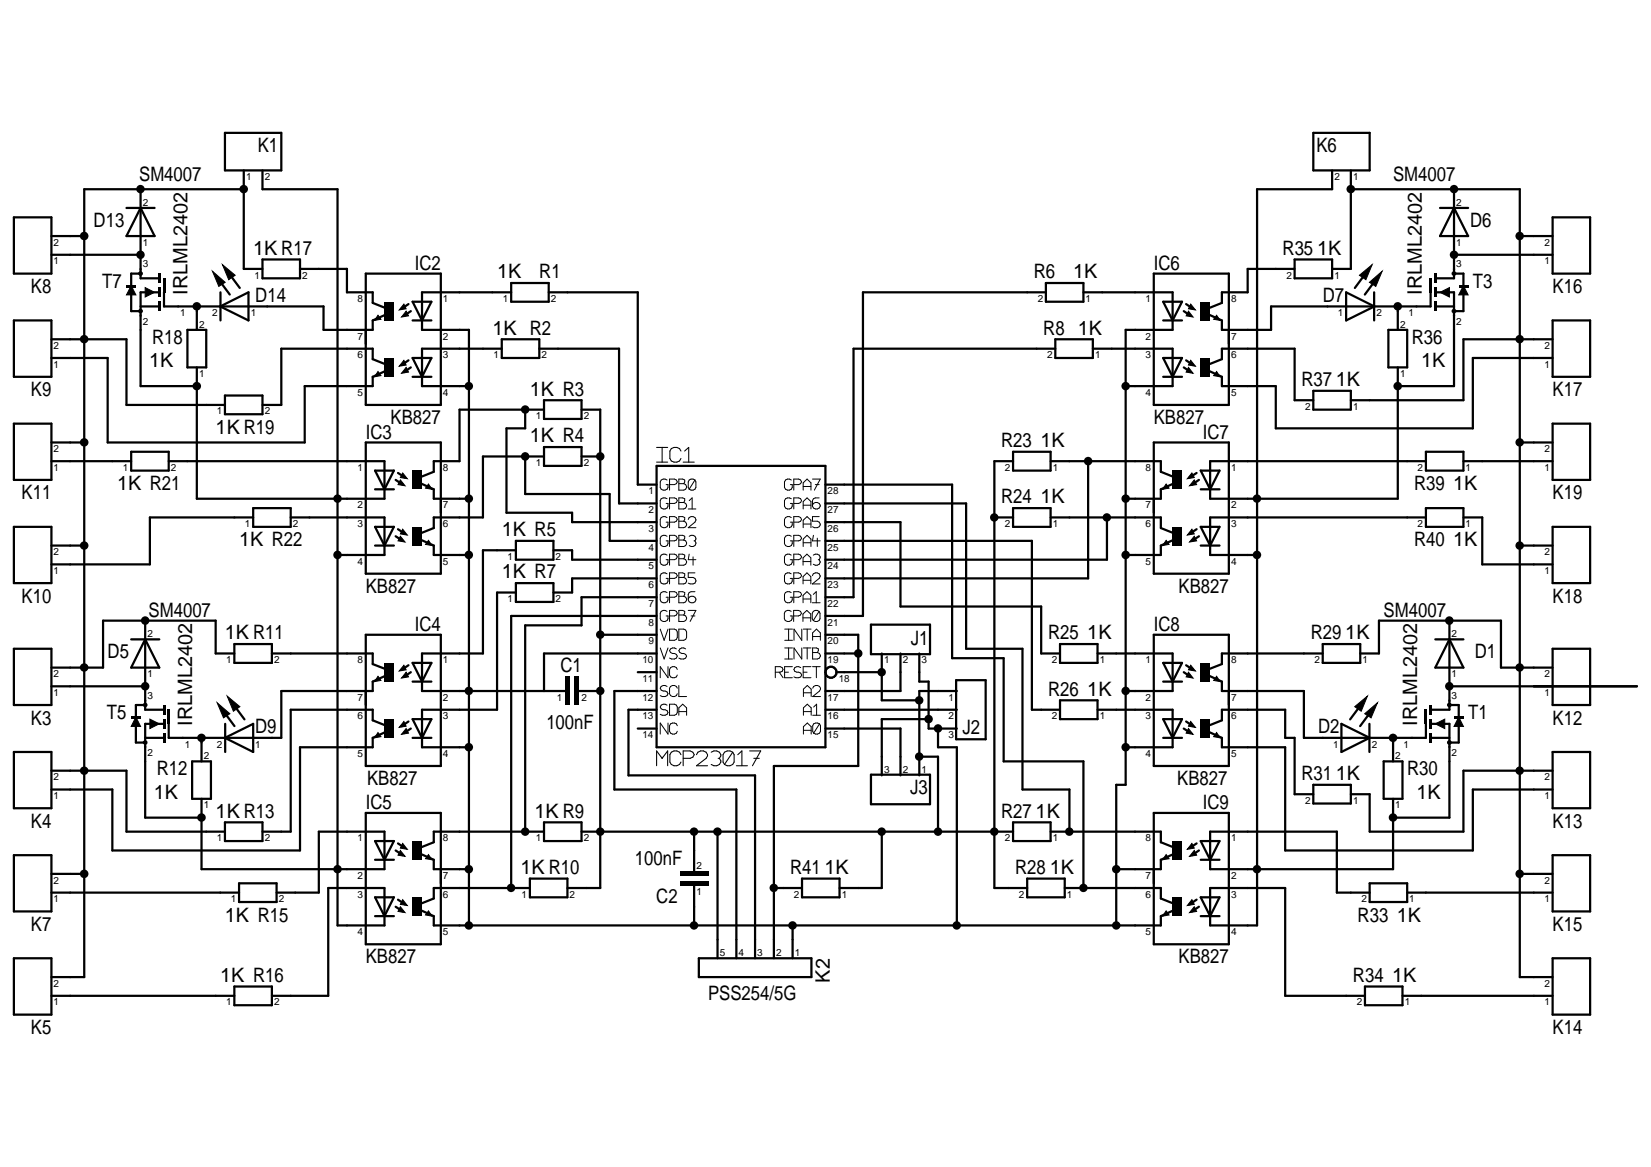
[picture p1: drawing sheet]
<svg xmlns="http://www.w3.org/2000/svg" width="297mm" height="210mm" viewBox="0 0 297 210" stroke-linecap="round" stroke-linejoin="round" font-family="sans-serif">
<g fill="#000">
<path d="M22.7 51.3h1.7v.4h-1.7zM28.5 54.3h.4v1.7h-.4zM28.5 51.7h.4v1.7h-.4zM28.5 49.2h.4v1.7h-.4zM69.2 54.3h1.7v3.3h-1.7zM216 54.3h1.7v3.3h-1.7zM258 54.3h.4v1.7h-.4zM258 51.7h.4v1.7h-.4zM258 49.2h.4v1.7h-.4zM262.5 51.3h1.7v.4h-1.7zM69.2 64.4h1.7v3.4h-1.7zM216 64.4h1.7v3.4h-1.7z"/>
<path d="M74.2 94.8h1.7v3.3h-1.7zM74.2 84.6h1.7v3.4h-1.7zM211 94.8h1.7v3.3h-1.7zM211 84.6h1.7v3.4h-1.7zM69.2 119.2h1.7v3.4h-1.7zM216 119.2h1.7v3.4h-1.7zM23.6 128.9h1.7v.4h-1.7zM29.3 131.9h.4v1.7h-.4zM29.3 129.3h.4v1.7h-.4zM29.3 126.8h.4v1.7h-.4zM69.2 129.3h1.7v3.4h-1.7zM101.7 121.8h.8v5h-.8z"/>
<path d="M103.4 121.8h.8v5h-.8zM216 129.3h1.7v3.4h-1.7zM257.2 131.9h.4v1.7h-.4zM257.2 129.3h.4v1.7h-.4zM257.2 126.8h.4v1.7h-.4zM261.6 128.9h1.7v.4h-1.7zM74.2 151.3h1.7v3.3h-1.7zM122.3 156.8h5.1v.8h-5.1zM122.3 158.5h5.1v.8h-5.1zM211 151.3h1.7v3.3h-1.7zM74.2 161.4h1.7v3.4h-1.7zM211 161.4h1.7v3.4h-1.7z"/>
<circle cx="25.3" cy="34" r=".76"/>
<circle cx="43.8" cy="34" r=".77"/>
<circle cx="243" cy="34" r=".77"/>
<circle cx="261.6" cy="34" r=".76"/>
<circle cx="15.1" cy="42.4" r=".77"/>
<circle cx="25.3" cy="45.8" r=".76"/>
<circle cx="25.3" cy="56" r=".43"/>
<circle cx="25.3" cy="49.2" r=".43"/>
<circle cx="35.4" cy="55.1" r=".77"/>
<circle cx="251.5" cy="55.1" r=".77"/>
<circle cx="261.6" cy="56" r=".43"/>
<circle cx="261.6" cy="49.2" r=".43"/>
<circle cx="261.6" cy="45.8" r=".76"/>
<circle cx="273.4" cy="42.5" r=".77"/>
<circle cx="15.1" cy="61" r=".77"/>
<circle cx="15.1" cy="79.6" r=".77"/>
<circle cx="35.4" cy="69.4" r=".77"/>
<circle cx="84.3" cy="69.4" r=".76"/>
<circle cx="94.5" cy="73.7" r=".76"/>
<circle cx="202.5" cy="69.4" r=".76"/>
<circle cx="251.5" cy="69.4" r=".77"/>
<circle cx="273.4" cy="61" r=".76"/>
<circle cx="273.4" cy="79.6" r=".76"/>
<circle cx="15.1" cy="98.1" r=".77"/>
<circle cx="60.7" cy="89.7" r=".76"/>
<circle cx="60.7" cy="99.8" r=".77"/>
<circle cx="84.3" cy="89.7" r=".76"/>
<circle cx="84.4" cy="99.8" r=".77"/>
<circle cx="94.5" cy="82.1" r=".77"/>
<circle cx="108" cy="82.1" r=".77"/>
<circle cx="178.9" cy="93.1" r=".76"/>
<circle cx="195.8" cy="82.9" r=".77"/>
<circle cx="199.1" cy="93.1" r=".76"/>
<circle cx="202.5" cy="89.7" r=".76"/>
<circle cx="202.5" cy="99.8" r=".77"/>
<circle cx="226.1" cy="89.7" r=".76"/>
<circle cx="226.1" cy="99.8" r=".77"/>
<circle cx="273.4" cy="98.1" r=".76"/>
<circle cx="26.1" cy="111.6" r=".77"/>
<circle cx="108" cy="114.2" r=".76"/>
<circle cx="154.4" cy="117.5" r=".77"/>
<circle cx="260.8" cy="111.6" r=".77"/>
<circle cx="15.1" cy="120.1" r=".77"/>
<circle cx="15.1" cy="138.6" r=".77"/>
<circle cx="26.1" cy="123.4" r=".77"/>
<circle cx="26.1" cy="133.6" r=".43"/>
<circle cx="26.1" cy="126.8" r=".43"/>
<circle cx="36.2" cy="132.7" r=".77"/>
<circle cx="84.3" cy="124.3" r=".76"/>
<circle cx="84.4" cy="134.4" r=".77"/>
<circle cx="108" cy="124.3" r=".76"/>
<circle cx="158.6" cy="120.9" r=".76"/>
<circle cx="165.4" cy="136.1" r=".76"/>
<circle cx="165.4" cy="126" r=".76"/>
<circle cx="167.1" cy="129.3" r=".77"/>
<circle cx="168.8" cy="131" r=".76"/>
<circle cx="202.5" cy="124.3" r=".76"/>
<circle cx="202.5" cy="134.4" r=".77"/>
<circle cx="250.6" cy="132.7" r=".77"/>
<circle cx="260.8" cy="123.4" r=".77"/>
<circle cx="260.8" cy="126.8" r=".43"/>
<circle cx="260.8" cy="133.6" r=".43"/>
<circle cx="273.4" cy="120.1" r=".76"/>
<circle cx="273.4" cy="138.6" r=".76"/>
<circle cx="15.1" cy="157.2" r=".77"/>
<circle cx="36.2" cy="147" r=".77"/>
<circle cx="60.7" cy="156.3" r=".76"/>
<circle cx="84.3" cy="156.3" r=".76"/>
<circle cx="91.9" cy="159.7" r=".76"/>
<circle cx="94.5" cy="149.6" r=".76"/>
<circle cx="108" cy="149.6" r=".76"/>
<circle cx="124.9" cy="149.6" r=".76"/>
<circle cx="129.1" cy="149.6" r=".77"/>
<circle cx="139.2" cy="159.7" r=".76"/>
<circle cx="158.6" cy="149.6" r=".76"/>
<circle cx="168.8" cy="149.6" r=".76"/>
<circle cx="178.9" cy="149.6" r=".76"/>
<circle cx="192.4" cy="149.6" r=".76"/>
<circle cx="194.9" cy="159.7" r=".76"/>
<circle cx="200.8" cy="156.3" r=".76"/>
<circle cx="226.1" cy="156.3" r=".76"/>
<circle cx="250.6" cy="147" r=".77"/>
<circle cx="273.4" cy="157.2" r=".77"/>
<circle cx="84.3" cy="166.5" r=".76"/>
<circle cx="124.9" cy="166.5" r=".76"/>
<circle cx="142.6" cy="166.5" r=".77"/>
<circle cx="172.1" cy="166.5" r=".76"/>
<circle cx="200.8" cy="166.5" r=".76"/>
</g>
<g fill="none" stroke="#000" stroke-width=".4">
<path d="M2.5 39.1h6.7v10.1h-6.7zM22.8 37.4h5M25.3 37.4l2.5 5.1h-5zM25.3 34v16.1h3.4M40.5 23.9h10.1v6.7h-10.1zM43.9 30.6v17.8h3.3M43.9 34h-28.7v141.7h-6M47.2 30.6v3.4h13.5v132.5h8.5v-6.8h-10.1v19.4h-10.2M236.3 23.9h10.1v6.7h-10.1zM239.7 30.6v3.4h-13.5v132.5h-8.5v-6.8h13.5v19.4h14.4M243 30.6v17.8h-3.3M243 34h30.4v141.7h5.9"/>
<path d="M259.1 37.4h5M261.6 37.4l2.5 5.1h-5zM261.6 34v16.1h-3.4M279.3 39.1h6.8v10.1h-6.8zM2.5 57.6h6.7v10.2h-6.7zM9.2 45.8h16.1M9.2 42.5h6M25.3 49.2h-1.7v6.8h1.7M25.3 55.1h3.4M28.7 52.6h-3.4v16.8h10.1M29.5 52.6v2.5h28.7v4.2h8.9v-1.7l2.3-1M33.7 59.3h3.4v6.8h-3.4z"/>
<path d="M35.4 55.1v4.2M39.3 50.2l2 2.8M39.6 55.1l5.1-2.5v5zM39.7 52.6v5M41.1 49l2 2.8M47.2 46.7h6.8v3.4h-6.8zM54 48.4h8.4v4.2h4.7v1.9l2.1 .8M65.8 49.2h13.5v23.6h-13.5zM73.5 54.7l-1.3 .8M73.9 56l-1.2 .8M74.2 57.6h3.4M74.2 54.3h3.4l-1.7 3.3z"/>
<path d="M92 52.6h-16.1v6.7h8.5v107.2M92 50.9h6.7v3.4h-6.7zM98.7 52.6h16v34.6h3.4M188.2 52.6h-32.9v58.2h-6.8M188.2 50.9h6.7v3.4h-6.7zM194.9 52.6h16.1v6.7h-8.5v81.9h-1.7v25.3M207.6 49.2h13.5v23.6h-13.5zM209.3 57.6h3.4M209.3 54.3h3.4l-1.7 3.3zM213 56l1.2 .8M213.4 54.7l1.3 .8M232.9 48.4h-8.4v4.2h-4.7v1.9l-2.1 .8"/>
<path d="M232.9 46.7h6.8v3.4h-6.8zM242.2 52.6l5.1 2.5-5.1 2.5zM245.8 49l-2 2.8M247.2 52.6v5M247.6 50.2l-2 2.8M249.8 59.3h3.4v6.8h-3.4zM251.5 55.1v4.2M257.4 52.6v2.5h-28.7v4.2h-8.9v-1.7l-2.3-1M258.2 55.1h3.4M258.2 52.6h3.4v16.8h-10.1M261.6 45.8h17.7M261.6 49.2h1.7v6.8h-1.7"/>
<path d="M273.4 42.5h5.9M279.3 57.6h6.8v10.2h-6.8zM2.5 76.2h6.7v10.1h-6.7zM9.2 79.6h6M9.2 64.4h10.2v15.2h35.4v-10.2h12.3v-1.6l2.3-1.1M9.2 61h13.6v11.8h17.7M35.4 66.1v23.6h33.8v-6.7h-38.8M40.5 71.1h6.7v3.4h-6.7zM65.8 79.6h13.5v23.6h-13.5zM69.2 65.4l-2.1-.8v-1.9h-16.5v10.1h-3.4M73.5 64.8l-1.3 .9M73.9 66.1l-1.2 .8"/>
<path d="M74.2 64.4h3.4l-1.7 3.4zM74.2 67.8h3.4M90.3 61h6.7v3.4h-6.7zM90.3 62.7h-14.4v6.7h8.5M94.5 73.7v3.3h-3.4v15.2h11.8v1.7h15.2M97 62.7h14.4v27.9h6.7M97.9 73.7h-15.2v9.3h-4.7v1.9l-2.1 .8M97.9 72h6.7v3.4h-6.7zM104.6 73.7h3.4v86h-5.9M189.9 61h6.7v3.4h-6.7zM189.9 62.7h-36.3v44.7h-5.1M196.6 62.7h14.4v6.7h-8.5"/>
<path d="M207.6 79.6h13.5v23.6h-13.5zM209.3 64.4h3.4l-1.7 3.4zM209.3 67.8h3.4M213 66.1l1.2 .8M213.4 64.8l1.3 .9M217.7 65.4l2.1-.8v-1.9h13.1v9.3h3.4M236.3 70.3h6.7v3.4h-6.7zM251.5 66.1v23.6h-33.8v-6.7h38.8M273.4 79.6h5.9M279.3 76.2h6.8v10.1h-6.8zM279.3 64.4h-14.3v12.6h-35.5v-7.6h-9.7v-1.6l-2.3-1.1M279.3 61h-16v11h-20.3"/>
<path d="M2.5 94.8h6.7v10.1h-6.7zM9.2 83h14.4M9.2 98.1h6M23.6 81.3h6.8v3.3h-6.8zM45.6 93.1h-18.6v8.4h-17.8M45.6 91.4h6.7v3.4h-6.7zM52.3 93.1h16.9v6.7h-8.5M67.5 98.1h3.4M67.5 94.8h3.4l-1.7 3.3zM67.5 84.6h3.4l-1.7 3.4zM67.5 88h3.4M71.2 96.5l1.3 .8"/>
<path d="M71.2 86.3l1.3 .9M71.6 95.2l1.3 .8M71.6 85.1l1.3 .8M75.7 87l2.3 1v1.7h6.4M75.7 97.1l2.3 1v1.7h6.4M92.8 99h-5.9v18.5h-11v6.8h25.8M92.8 97.3h6.8v3.4h-6.8zM94.5 82.1v6.8h15.2v8.4h8.4M97.9 82.1h-11v11h-8.9v1.9l-2.1 .8M97.9 80.4h6.7v3.4h-6.7zM99.6 99h3.3v1.7h15.2M104.6 82.1h3.4"/>
<path d="M118.1 83.8h30.4v50.6h-30.4zM148.5 90.6h25.3v26.1h10.2v25.3h8.4v7.6M148.5 87.2h22.8v31.2h9.3v18.5h14.3v22.8M148.5 93.9h13.5v15.2h25.3v8.4h3.4M148.5 97.3h37.2v30.4h5M178.9 93.1h3.4M182.3 83h-3.4v76.7h5.9M182.3 91.4h6.7v3.4h-6.7zM182.3 81.3h6.7v3.3h-6.7zM189 83h19.9v1.9l2.1 .8M189 93.1h19.9v1.9l2.1 .8M195.8 83v21h-47.3"/>
<path d="M199.2 93.1v7.6h-50.7M211.2 97.1l-2.3 1v1.7h-6.4M211.2 87l-2.3 1v1.7h-6.4M215.3 95.2l-1.3 .8M215.3 85.1l-1.3 .8M215.7 96.5l-1.3 .8M215.7 86.3l-1.3 .9M216 98.1h3.4M216 94.8h3.4l-1.7 3.3zM216 84.6h3.4l-1.7 3.4zM216 88h3.4M256.5 91.4h6.8v3.4h-6.8z"/>
<path d="M256.5 93.1h-38.8v6.7h8.5M256.5 81.3h6.8v3.3h-6.8zM263.3 83h16M263.3 93.1h3.4v8.4h12.6M273.4 98.1h5.9M279.3 94.8h6.8v10.1h-6.8zM2.5 116.7h6.7v10.1h-6.7zM23.6 115h5.1M26.1 115l2.6 5.1h-5.1zM26.1 111.6v16.1h3.4M42.2 115.8h6.7v3.4h-6.7zM42.2 117.5h-3.4v-5.9h-20.3v8.5h-9.3"/>
<path d="M48.9 117.5h18.2v1.9l2.1 .9M65.8 114.2h13.5v23.6h-13.5zM73.5 119.7l-1.3 .8M74.2 119.2h3.4l-1.7 3.4zM92.8 104.9h6.8v3.4h-6.8zM92.8 106.6h-3.4v21.1h-13.5v6.7h8.5M108 114.2h10.1M118.1 117.5h-20.2v6.8M118.1 107.4h-13.5v5.1h-10.1v37.1M118.1 104h-15.2v2.6h-3.3M118.1 110.8h-26.1v48.9M148.5 117.5h5.9"/>
<path d="M148.5 114.2h5.9v23.6h-15.2v34.6M156.7 112.4h10.6v5.3h-10.6zM158.6 117.5v8.5h6.8M162 117.5v6.8h-13.5M165.4 117.5v5.1h1.7v8.4h5M190.7 115.8h6.8v3.4h-6.8zM197.5 117.5h13.5v6.8h-8.5M207.6 114.2h13.5v23.6h-13.5zM209.3 119.2h3.4l-1.7 3.4zM213.4 119.7l1.3 .8M238 117.5h-18.2v1.9l-2.1 .9M238 115.8h6.7v3.4h-6.7z"/>
<path d="M244.7 117.5h3.4v-5.9h21.9v8.5h9.3M258.2 115h5.1M260.8 115l2.5 5.1h-5.1zM260.8 111.6v16.1h-3.4M279.3 116.7h6.8v10.1h-6.8zM2.5 135.3h6.7v10.1h-6.7zM9.2 138.6h13.6v11h17.7M9.2 123.4h16.9M26.1 126.8h-1.7v6.8h1.7M26.1 132.7h3.4M29.5 130.2h-3.4v16.9h10.2M34.6 136.9h3.4v6.8h-3.4z"/>
<path d="M36.3 132.7v4.2M40.1 127.8l2.1 2.8M40.5 132.7l5.1-2.5v5.1zM40.5 130.2v5.1M41.9 126.6l2.1 2.8M69.2 130.4l-2.1-.8v-1.9h-14.8v21.9h-5.1M69.4 121.5l-2.3 1.1v1.7h-16.5v8.4h-20.2l-.1-5M69.4 131.7l-2.3 1v1.7h-13.1v18.6h-33.8v-11h-11M73.5 129.8l-1.3 .8M73.9 131l-1.2 .9M73.9 120.9l-1.2 .9M74.2 132.7h3.4"/>
<path d="M74.2 129.3h3.4l-1.7 3.4zM74.2 122.6h3.4M104.2 124.3h3.8M114.7 131h3.4M114.7 120.9h3.4M118.1 124.3h-7.6v17.7h22v30.4M118.1 127.7h-5v11.8h22.7v32.9M148.5 127.7h23.6M148.5 131h13.5v8.5M150.5 120.9h8.1M156.7 139.3h10.6v5.4h-10.6zM165.4 136.1h3.4v13.5"/>
<path d="M167.1 129.3h-8.5v10.2M168.8 131v3.4h3.3v32.1M172 122.3h5.3v10.7h-5.3zM172.1 124.3h-6.7v15.2M190.7 126h6.8v3.3h-6.8zM197.5 127.7h13.5v6.7h-8.5M209.3 132.7h3.4M209.3 129.3h3.4l-1.7 3.4zM209.3 122.6h3.4M213 131l1.2 .9M213 120.9l1.2 .9M213.4 129.8l1.3 .8"/>
<path d="M217.5 121.5l2.3 1.1v1.7h14.8v8.4h21.9l.1-5M217.5 131.7l2.3 1v1.7h11.4v18.6h33.8v-11h14.3M217.7 130.4l2.1-.8v-1.9h11.4v5h1.7v10.2h3.4M241.3 130.2l5.1 2.5-5.1 2.6zM245 126.6l-2.1 2.8M246.4 130.2v5.1M246.8 127.8l-2.1 2.8M248.9 136.9h3.4v6.8h-3.4zM250.6 132.7v4.2M257.4 132.7h3.4M257.4 130.2h3.4v16.9h-10.2M260.8 123.4h33.7"/>
<path d="M260.8 126.8h1.6v6.8h-1.6M279.3 138.6h-16v11h-16.9v-6.7h-3.4M279.3 135.3h6.8v10.1h-6.8zM2.5 153.8h6.7v10.1h-6.7zM9.2 157.2h6M36.3 143.7v12.6h32.9v-6.7h-11.8v10.9h-7.6M40.5 147.9h6.7v3.4h-6.7zM43 158.9h6.8v3.3h-6.8zM65.8 146.2h13.5v23.6h-13.5zM67.5 151.3h3.4l-1.7 3.3zM67.5 154.6h3.4M71.2 153l1.3 .8"/>
<path d="M71.6 151.7l1.3 .8M75.7 153.6l2.3 1v1.7h6.4M95.3 159.7h-17.3v1.9l-2.1 .9M95.3 158h6.8v3.4h-6.8zM97.9 149.6h-19.9v1.9l-2.1 .8M97.9 147.9h6.7v3.4h-6.7zM104.6 149.6h77.7M124.9 149.6v7.2M124.9 159.3v7.2M129.1 149.6v22.8M139.2 159.7h5.1M144.3 158h6.7v3.4h-6.7z"/>
<path d="M158.6 149.6v10.1h-7.6M182.3 147.9h6.7v3.4h-6.7zM184.8 158h6.8v3.4h-6.8zM189 149.6h19.9v1.9l2.1 .8M191.6 159.7h17.3v1.9l2.1 .9M207.6 146.2h13.5v23.6h-13.5zM211.2 153.6l-2.3 1v1.7h-8.1M215.3 151.7l-1.3 .8M215.7 153l-1.3 .8M216 151.3h3.4l-1.7 3.3zM216 154.6h3.4M236.3 141.2h6.7v3.3h-6.7z"/>
<path d="M246.4 158.9h6.8v3.3h-6.8zM250.6 143.7v12.6h-32.9v-6.7h22.8v10.9h5.9M273.4 157.2h5.9M279.3 153.8h6.8v10.1h-6.8zM2.5 172.4h6.7v10.1h-6.7zM9.2 160.5h33.8M9.2 179.1h33M42.2 177.4h6.7v3.4h-6.7zM67.5 161.4h3.4l-1.7 3.4zM67.5 164.8h3.4M71.2 163.1l1.3 .8M71.6 161.8l1.3 .9"/>
<path d="M75.7 163.7l2.3 1.1v1.7h130.9v-1.7l2.3-1.1M125.7 172.4h20.3v3.3h-20.3zM142.6 166.5v5.9M215.3 161.8l-1.3 .9M215.7 163.1l-1.3 .8M216 161.4h3.4l-1.7 3.4zM216 164.8h3.4M245.6 177.4h6.7v3.4h-6.7zM252.3 179.1h27M253.2 160.5h26.1M279.3 172.4h6.8v10.1h-6.8z"/>
<circle cx="149.5" cy="120.9" r=".99"/>
</g>
<g fill="#000" stroke="#000" stroke-width=".18">
<path d="M23.6 51.4l.8 1.6h-1.6zM26.1 51.7l1.7 .9-1.7 .8zM38.2 48.8l2.3 2-1.1 .7zM40 47.6l2.3 1.9-1.2 .8zM68 56.7l.5 .7-1.1 .2zM72.7 54.7l.4 .8-1.3 .3zM73.1 56l.4 .8-1.3 .2zM213.8 56l.9 1-1.3-.2zM214.2 54.7l.9 1.1-1.3-.3zM218.9 56.7l.6 .9-1.1-.2zM244.6 49.5l2.3-1.9-1.2 2.7zM246.4 50.8l2.3-2-1.2 2.7z"/>
<path d="M259.1 52.6l1.7-.9v1.7zM263.3 51.4l.8 1.6h-1.7zM68 66.8l.5 .8-1.1 .2zM72.7 64.8l.4 .9-1.3 .2zM73.1 66.1l.4 .8-1.3 .2zM213.8 66.1l.9 1-1.3-.2zM214.2 64.8l.9 1.1-1.3-.2zM218.9 66.8l.6 1-1.1-.2zM72 96.5l.9 1-1.3-.2zM72 86.3l.9 1.1-1.3-.2zM72.5 95.2l.8 1-1.3-.2zM72.5 85.1l.8 1-1.3-.2z"/>
<path d="M77.1 97.2l.6 .9-1.1-.2zM77.1 87.1l.6 .9-1.1-.2zM209.8 97.2l.5 .7-1.1 .2zM209.8 87.1l.5 .7-1.1 .2zM214.4 95.2l.5 .8-1.3 .2zM214.4 85.1l.5 .8-1.3 .2zM214.9 96.5l.4 .8-1.3 .2zM214.9 86.3l.4 .9-1.3 .2zM24.4 129l.9 1.7h-1.7zM27 129.3l1.7 .9-1.7 .8zM39.1 126.4l2.3 2-1.2 .7zM40.9 125.2l2.3 1.9-1.2 .8z"/>
<path d="M68 131.8l.5 .7-1.1 .2zM68 121.6l.5 .8-1.1 .2zM72.7 129.8l.4 .8-1.3 .2zM72.7 119.7l.4 .8-1.3 .2zM73.1 131l.4 .9-1.3 .2zM73.1 120.9l.4 .9-1.3 .2zM213.8 131l.9 1.1-1.3-.2zM213.8 120.9l.9 1.1-1.3-.2zM214.2 129.8l.9 1-1.3-.2zM214.2 119.7l.9 1-1.3-.2zM218.9 131.8l.6 .9-1.1-.2zM218.9 121.6l.6 1-1.1-.2z"/>
<path d="M243.7 127.1l2.3-1.9-1.1 2.7zM245.5 128.4l2.3-2-1.1 2.7zM258.2 130.2l1.7-.9v1.7zM262.4 129l.9 1.7h-1.7zM72 153l.9 1-1.3-.2zM72.5 151.7l.8 1.1-1.3-.3zM77.1 153.7l.6 .9-1.1-.1zM209.8 153.7l.5 .8-1.1 .1zM214.4 151.7l.5 .8-1.3 .3zM214.9 153l.4 .8-1.3 .2zM72 163.1l.9 1-1.3-.2zM72.5 161.8l.8 1.1-1.3-.2z"/>
<path d="M77.1 163.8l.6 1-1.1-.2zM209.8 163.8l.5 .8-1.1 .2zM214.4 161.8l.5 .9-1.3 .2zM214.9 163.1l.4 .8-1.3 .2z"/>
</g>
<path d="M29.5 50.1v2.5M257.4 50.1v2.5" fill="none" stroke="#000" stroke-width=".38"/>
<g fill="none" stroke="#000" stroke-width=".18">
<path d="M120 86.3a.76 .76 0 0 0-1.2 .4v1a.73 .73 0 0 0 .7 .5 .73 .73 0 0 0 .7-.5v-.5h-.4M120 89.7a.78 .78 0 0 0-1.2 .3v1a.73 .73 0 0 0 .7 .6 .73 .73 0 0 0 .7-.6v-.4h-.4M120 93.1a.76 .76 0 0 0-1.2 .3v1a.73 .73 0 0 0 .7 .5 .73 .73 0 0 0 .7-.5v-.5h-.4M120 96.5a.76 .76 0 0 0-1.2 .3v1a.73 .73 0 0 0 .7 .5 .73 .73 0 0 0 .7-.5v-.5h-.4M120 99.8a.76 .76 0 0 0-1.2 .4v1a.73 .73 0 0 0 .7 .5 .73 .73 0 0 0 .7-.5v-.5h-.4M120.5 87.2h.8l.4-.2 .2-.3-.2-.4-.4-.1h-.8v2M120.5 90.6h.8l.4-.2 .2-.4-.2-.3-.4-.1h-.8v1.9M120.5 93.9h.8l.4-.2 .2-.3-.2-.3-.4-.2h-.8v2M120.5 97.3h.8l.4-.2 .2-.3-.2-.3-.4-.2h-.8v2M122.1 86.2h.7l.4 .1-.2 .7 .4 .2 .1 .3-.1 .5-.4 .2h-.9zM122.1 89.6h.7l.4 .1-.2 .7 .4 .2 .1 .3-.1 .5-.4 .1h-.9zM122.1 92.9h.7l.4 .2-.2 .6 .4 .2 .1 .4-.1 .4-.4 .2h-.9z"/>
<path d="M122.1 96.3h.7l.4 .2-.2 .6 .4 .2 .1 .3-.1 .5-.4 .2h-.9zM122.1 99.7h.7l.4 .1-.2 .7 .4 .2 .1 .3-.1 .5-.4 .2h-.9zM122.1 97.1h.9M122.1 93.7h.9M122.1 90.4h.9M122.1 87h.9M123.8 93.4a.66 .66 0 0 1 .9-.5 .66 .66 0 0 1 .3 1l-1.2 1h1.4M123.8 91.5h1.4M124 99.7l-.2 1h1.4M124 96.5a.66 .66 0 0 1 .9-.1 .66 .66 0 0 1 .1 .9M124 90l.5-.4v1.9M124.9 97.3h.1"/>
<path d="M125 86.3a.73 .73 0 0 0-1.2 .4v1l.2 .3M125 86.3l.2 .4v1a.74 .74 0 0 1-1.2 .3M125 97.3l.2 .5a.73 .73 0 0 1-1.2 .3M125 86.3l-1 1.7M142.3 99.8a.74 .74 0 0 0-1.2 .4v1a.72 .72 0 0 0 .7 .5 .72 .72 0 0 0 .7-.5v-.5h-.3M142.4 86.3a.76 .76 0 0 0-1.3 .4v1a.73 .73 0 0 0 .7 .5 .73 .73 0 0 0 .7-.5v-.5h-.3M142.4 89.7a.78 .78 0 0 0-1.3 .3v1a.73 .73 0 0 0 .7 .6 .73 .73 0 0 0 .7-.6v-.4h-.3M142.4 93.1a.76 .76 0 0 0-1.3 .3v1a.73 .73 0 0 0 .7 .5 .73 .73 0 0 0 .7-.5v-.5h-.3M142.4 96.5a.76 .76 0 0 0-1.3 .3v1a.73 .73 0 0 0 .7 .5 .73 .73 0 0 0 .7-.5v-.5h-.3M142.8 87.2h.9l.3-.2 .2-.3-.2-.4-.3-.1h-.9v2M142.8 90.6h.9l.3-.2 .2-.4-.2-.3-.3-.1h-.9v1.9M142.8 93.9h.9l.3-.2 .2-.3-.2-.3-.3-.2h-.9v2"/>
<path d="M142.8 97.3h.9l.3-.2 .2-.3-.2-.3-.3-.2h-.9v2M144.5 88.2v-1.4l.7-.6 .7 .6v1.4M144.5 91.5v-1.3l.7-.6 .7 .6v1.3M144.5 94.9v-1.3l.7-.7 .7 .7v1.3M144.5 98.3v-1.3l.7-.7 .7 .7v1.3M144.5 87.5h1.4M144.5 90.9h1.4M144.5 94.3h1.4M144.5 97.6h1.4M146.2 86.2h1.4l-1.1 2M146.3 99.8a.73 .73 0 0 1 .8-.1 .73 .73 0 0 1 .5 .6l-.2 .4M146.3 96.3l-.1 1h1.4"/>
<path d="M146.7 87.2h.7M147 96.8v1.5M147.4 89.6h-.7l-.4 .1-.1 .3v1a.66 .66 0 0 0 .9 .5 .66 .66 0 0 0 .3-.9 .74 .74 0 0 0-1.2 .3M147.4 92.9h-1.2v.8h.8l.4 .2 .2 .4-.2 .4-.4 .2h-.5l-.3-.2M118.8 116.5l.7 2 .7-2M118.8 113.2l.7 2 .7-2M120 103.2a.76 .76 0 0 0-1.2 .3v1a.73 .73 0 0 0 .7 .5 .73 .73 0 0 0 .7-.5v-.5h-.4M120 106.6a.78 .78 0 0 0-1.2 .3v1a.73 .73 0 0 0 .7 .5 .73 .73 0 0 0 .7-.5v-.5h-.4M120 110a.76 .76 0 0 0-1.2 .3v1a.73 .73 0 0 0 .7 .5 .73 .73 0 0 0 .7-.5v-.5h-.4M120.2 119.9v2l-1.4-2v2M120.5 100.7h.8l.4-.2 .2-.3-.2-.4-.4-.1h-.8v2M120.5 104h.8l.4-.1 .2-.4-.2-.3-.4-.2h-.8v2"/>
<path d="M120.5 107.4h.8l.4-.1 .2-.4-.2-.3-.4-.2h-.8v2M120.5 110.8h.8l.4-.2 .2-.3-.2-.3-.4-.2h-.8v2M120.5 113.2h.8l.4 .1 .2 .4v1l-.2 .3-.4 .2h-.8zM121.7 116.7a.76 .76 0 0 0-1.2 .3l.1 .4 1.1 .3 .2 .3-.2 .4-.4 .1h-.5l-.3-.1M122.1 103h.7l.4 .2-.2 .7 .4 .1 .1 .4-.1 .5-.4 .1h-.9zM122.1 106.4h.7l.4 .2-.2 .7 .4 .1 .1 .3-.1 .5-.4 .2h-.9zM122.1 109.8h.7l.4 .2-.2 .6 .4 .2 .1 .3-.1 .5-.4 .2h-.9zM122.1 113.2h.9l.4 .1 .1 .4v1l-.1 .3-.4 .2h-.9zM122.1 110.6h.9M122.1 107.3h.9M122.1 103.9h.9M122.1 100.5h.9"/>
<path d="M123.4 116.7a.76 .76 0 0 0-1.3 .3l.2 .4 1.1 .3 .1 .3-.1 .4-.4 .1h-.5l-.4-.1M123.8 109.8h1.4l-1 2M124.3 110.8h.7M124.7 100.2v1.5M125 106.4h-.7l-.3 .2-.2 .3v1a.66 .66 0 0 0 .9 .5 .66 .66 0 0 0 .3-1 .74 .74 0 0 0-1.2 .3M125 103h-1.2v.9h.9l.3 .1 .2 .4-.2 .5-.3 .1-.9-.1M141.2 118.5h1.4M141.2 116.5h1.4M141.2 115.2h1.4M141.2 113.2h1.4M141.9 113.2v2M141.9 116.5v2"/>
<path d="M142.3 103.2a.73 .73 0 0 0-1.2 .3v1a.73 .73 0 0 0 .7 .6 .73 .73 0 0 0 .7-.6v-.5h-.3M142.3 106.6a.76 .76 0 0 0-1.2 .3v1a.72 .72 0 0 0 .7 .5 .72 .72 0 0 0 .7-.5v-.5h-.3M142.3 110a.76 .76 0 0 0-1.2 .3v1a.73 .73 0 0 0 .7 .5 .73 .73 0 0 0 .7-.5v-.5h-.3M142.6 119.9h-1.4v2h1.4M142.8 110.8h.9l.3-.2 .2-.3-.2-.3-.3-.2h-.9v2M142.8 100.7h.9l.3-.2 .2-.3-.2-.4-.3-.1h-.9v2M142.8 104h.9l.3-.1 .2-.4-.2-.3-.3-.2h-.9v2M142.8 107.4h.9l.3-.1 .2-.4-.2-.3-.3-.2h-.9v2M144.3 113.2v2l-1.4-2v2M144.3 116.5v2l-1.4-2v2M144.5 111.8v-1.4l.7-.6 .7 .6v1.4M144.5 111.1h1.4"/>
<path d="M144.5 101.7v-1.4l.7-.6 .7 .6v1.4M144.5 105v-1.3l.7-.7 .7 .7v1.3M144.5 108.4v-1.3l.7-.7 .7 .7v1.3M144.5 107.7h1.4M144.5 104.4h1.4M144.5 101h1.4M144.5 116.5h1.4M144.5 113.2h1.4M145.2 113.2v2M145.2 116.5v2M145.9 119.9h-1.4v2h1.4M146.2 103.5a.71 .71 0 0 1 .7-.5 .71 .71 0 0 1 .7 .7l-.2 .3-1.2 1h1.4"/>
<path d="M146.2 108.4h1.4M146.2 119.9h1.4M146.2 116.5h.7l.3 .2-.1 .7 .3 .1 .2 .4-.2 .5-.3 .1h-.9zM146.2 115.2v-1.4l.7-.6 .7 .6v1.4M146.2 117.4h.9M146.2 114.5h1.4M146.3 106.9l.6-.5v2M146.9 119.9v2M147.2 100.7h.2M147.4 110l.1 .3v1a.74 .74 0 0 1-1.2 .3M147.4 110a.76 .76 0 0 0-1.3 .3v1l.2 .3M147.4 110l-1.1 1.6"/>
<path d="M147.4 100.7l.2 .5a.76 .76 0 0 1-1.3 .3M120 126.8a.76 .76 0 0 0-1.2 .4l.2 .3 1 .3 .2 .4a.89 .89 0 0 1-1.4 .3M120 123.5a.76 .76 0 0 0-1.2 .3l.2 .3 1 .4 .2 .3a.88 .88 0 0 1-1.4 .3M120.2 130v2l-1.4-2v2M120.5 126.7h.8l.4 .1 .2 .4v1l-.2 .3-.4 .2h-.8zM121.9 120.4a.72 .72 0 0 0-.7-.5 .72 .72 0 0 0-.7 .5v1a.73 .73 0 0 0 .7 .5 .73 .73 0 0 0 .7-.5M121.9 123.8a.73 .73 0 0 0-.7-.5 .73 .73 0 0 0-.7 .5v1a.73 .73 0 0 0 .7 .5 .73 .73 0 0 0 .7-.5M121.9 130.5a.73 .73 0 0 0-.7-.5 .73 .73 0 0 0-.7 .5v1a.73 .73 0 0 0 .7 .6 .73 .73 0 0 0 .7-.6M122.1 123.3v2h1.4M122.1 128.7v-1.4l.7-.6 .7 .6v1.4M122.1 128h1.4M139.5 120.9h.9l.3-.1 .2-.4-.2-.3-.3-.2h-.9v2"/>
<path d="M140.2 120.9l.7 1M141.2 120.9h.7M144.1 120.1a.76 .76 0 0 0-1.3 .3l.2 .4 1.1 .3 .1 .3a.91 .91 0 0 1-1.4 .4M144.5 120.9h.7M144.5 128h1.4M144.5 125.3v-1.3l.7-.7 .7 .7v1.3M144.5 128.7v-1.4l.7-.6 .7 .6v1.4M144.5 132v-1.3l.7-.7 .7 .7v1.3M144.5 131.4h1.4M144.5 124.6h1.4M146.2 128.7h1.4M146.2 123.8a.71 .71 0 0 1 .8-.5 .71 .71 0 0 1 .6 .7l-.2 .3-1.2 1h1.4"/>
<path d="M146.4 127.2l.5-.5v2M147.4 130.2l.2 .3v1a.76 .76 0 0 1-1.2 .4M147.4 130.2a.78 .78 0 0 0-1.2 .3v1l.2 .4M147.4 130.2l-1 1.7"/>
</g>
<g fill="none" stroke="#000" stroke-width=".19">
<path d="M118.1 83.1h2M118.1 80.5h2M119.1 80.5v2.6M122.5 81.1a1.06 1.06 0 0 0-1-.7 1.06 1.06 0 0 0-1 .7v1.4a1.06 1.06 0 0 0 1 .7 1.06 1.06 0 0 0 1-.7M122.9 83.1h2M123.2 81.1l.7-.6v2.6M119.1 136.4l-1-1.3v2.6M119.1 136.2v.2M119.1 136.4l1-1.3v2.6M122.5 135.7a1.05 1.05 0 0 0-1-.7 1.05 1.05 0 0 0-1 .7v1.4a1.06 1.06 0 0 0 1 .7 1.06 1.06 0 0 0 1-.7M122.9 136.4h1.3l.5-.2 .2-.5-.2-.4-.5-.2h-1.3v2.6M125.3 135.7a1.02 1.02 0 0 1 1.1-.7 1.02 1.02 0 0 1 .9 1l-.3 .4-1.7 1.3h2"/>
<path d="M128 135.3a1.04 1.04 0 0 1 1-.2 1.04 1.04 0 0 1 .7 .9l-.3 .4M129.2 136.4h.2M129.4 136.4l.3 .7a1.09 1.09 0 0 1-1.7 .4M131.8 135.3l.3 .4v1.4a1.09 1.09 0 0 1-1.8 .4M131.8 135.3a1.09 1.09 0 0 0-1.7 .4v1.4l.2 .4M131.8 135.3l-1.5 2.2M132.5 137.7h2M132.7 135.7l.8-.6v2.6M134.9 135.1h2l-1.5 2.6M135.6 136.4h1"/>
</g>
<g font-size="3.6">
<text x="46.4" y="27.3">K1</text>
<text x="236.8" y="27.3">K6</text>
<text x="25" y="32.5">SM4007</text>
<text x="250.6" y="32.5">SM4007</text>
<text x="16.8" y="40.8">D13</text>
<text x="264.5" y="40.8">D6</text>
<text x="45.6" y="45.8">1K R17</text>
<text x="230.8" y="45.8">R35</text>
<text x="237" y="45.8">1K</text>
<text x="5.6" y="52.7">K8</text>
<text x="18.4" y="51.7">T7</text>
<text x="33.7" y="53" transform="rotate(-90 33.7 53)">IRLML2402</text>
<text x="74.6" y="48.6">IC2</text>
<text x="89.4" y="50.1">1K</text>
<text x="97" y="50.1">R1</text>
<text x="186" y="50.1">R6</text>
<text x="193.1" y="50.1">1K</text>
<text x="207.6" y="48.6">IC6</text>
<text x="255.8" y="53" transform="rotate(-90 255.8 53)">IRLML2402</text>
<text x="265" y="51.7">T3</text>
<text x="279.3" y="52.7">K16</text>
<text x="45.9" y="54.3">D14</text>
<text x="238" y="54.3">D7</text>
<text x="27.3" y="61.9">R18</text>
<text x="88.6" y="60.2">1K R2</text>
<text x="187.7" y="60.2">R8</text>
<text x="193.9" y="60.2">1K</text>
<text x="254" y="61.9">R36</text>
<text x="5.6" y="71.3">K9</text>
<text x="26.8" y="66.1">1K</text>
<text x="95.3" y="71.1">1K R3</text>
<text x="234.1" y="69.4">R37</text>
<text x="240.3" y="69.4">1K</text>
<text x="255.7" y="66.1">1K</text>
<text x="279.3" y="71.3">K17</text>
<text x="70.3" y="76.2">KB827</text>
<text x="207.6" y="76.2">KB827</text>
<text x="38.8" y="78">1K R19</text>
<text x="65.8" y="79">IC3</text>
<text x="95.3" y="79.6">1K R4</text>
<text x="180.1" y="80.4">R23</text>
<text x="187.2" y="80.4">1K</text>
<text x="216.4" y="79">IC7</text>
<text x="3.9" y="89.8">K11</text>
<text x="21.1" y="88.1">1K R21</text>
<text x="254.4" y="88.1">R39</text>
<text x="261.5" y="88.1">1K</text>
<text x="279.3" y="89.8">K19</text>
<text x="180.1" y="90.6">R24</text>
<text x="187.2" y="90.6">1K</text>
<text x="43" y="98.3">1K R22</text>
<text x="90.3" y="96.5">1K R5</text>
<text x="254.4" y="98.3">R40</text>
<text x="261.5" y="98.3">1K</text>
<text x="65.8" y="106.6">KB827</text>
<text x="90.3" y="104">1K R7</text>
<text x="212" y="106.6">KB827</text>
<text x="3.9" y="108.4">K10</text>
<text x="26.7" y="110.9">SM4007</text>
<text x="74.6" y="113.5">IC4</text>
<text x="207.6" y="113.5">IC8</text>
<text x="248.9" y="110.9">SM4007</text>
<text x="279.3" y="108.4">K18</text>
<text x="19.4" y="118.4">D5</text>
<text x="40.5" y="115">1K R11</text>
<text x="163.9" y="116">J1</text>
<text x="188.6" y="115">R25</text>
<text x="195.6" y="115">1K</text>
<text x="235.8" y="115">R29</text>
<text x="242" y="115">1K</text>
<text x="265.3" y="118.4">D1</text>
<text x="100.8" y="120.9">C1</text>
<text x="188.6" y="125.1">R26</text>
<text x="195.6" y="125.1">1K</text>
<text x="5.6" y="130.3">K3</text>
<text x="19.2" y="129.3">T5</text>
<text x="34.6" y="130.6" transform="rotate(-90 34.6 130.6)">IRLML2402</text>
<text x="45.9" y="131.9">D9</text>
<text x="98.3" y="131">100nF</text>
<text x="173.2" y="132">J2</text>
<text x="237.1" y="131.9">D2</text>
<text x="255" y="130.6" transform="rotate(-90 255 130.6)">IRLML2402</text>
<text x="264.1" y="129.3">T1</text>
<text x="279.3" y="130.3">K12</text>
<text x="27.7" y="143.7">1K</text>
<text x="28.2" y="139.5">R12</text>
<text x="66" y="141.2">KB827</text>
<text x="163.7" y="142.9">J3</text>
<text x="211.8" y="141.2">KB827</text>
<text x="234.1" y="140.3">R31</text>
<text x="240.3" y="140.3">1K</text>
<text x="253.2" y="139.5">R30</text>
<text x="254.8" y="143.7">1K</text>
<text x="5.6" y="148.9">K4</text>
<text x="38.8" y="147.1">1K R13</text>
<text x="65.8" y="145.6">IC5</text>
<text x="96.2" y="147.1">1K R9</text>
<text x="180.1" y="147.1">R27</text>
<text x="186.3" y="147.1">1K</text>
<text x="216.4" y="145.6">IC9</text>
<text x="279.3" y="148.9">K13</text>
<text x="114.2" y="155.6">100nF</text>
<text x="93.6" y="157.2">1K R10</text>
<text x="142.1" y="157.2">R41</text>
<text x="148.4" y="157.2">1K</text>
<text x="182.6" y="157.2">R28</text>
<text x="188.9" y="157.2">1K</text>
<text x="5.6" y="167.4">K7</text>
<text x="40.5" y="165.8">1K R15</text>
<text x="118.1" y="162.4">C2</text>
<text x="244.3" y="165.8">R33</text>
<text x="251.3" y="165.8">1K</text>
<text x="279.3" y="167.4">K15</text>
<text x="65.8" y="173.2">KB827</text>
<text x="212" y="173.2">KB827</text>
<text x="39.6" y="176.6">1K R16</text>
<text x="127.4" y="179.9">PSS254/5G</text>
<text x="149.3" y="176.7" transform="rotate(-90 149.3 176.7)">K2</text>
<text x="243.4" y="176.6">R34</text>
<text x="250.5" y="176.6">1K</text>
<text x="5.6" y="186">K5</text>
<text x="279.3" y="186">K14</text>
</g>
<g font-size="1.8">
<text x="44.3" y="32.4">1</text>
<text x="47.6" y="32.4">2</text>
<text x="240.1" y="32.4">2</text>
<text x="243.4" y="32.4">1</text>
<text x="25.7" y="37">2</text>
<text x="262" y="37">2</text>
<text x="9.7" y="47.6">1</text>
<text x="9.7" y="44.2">2</text>
<text x="25.7" y="44.2">1</text>
<text x="262" y="44.2">1</text>
<text x="277.9" y="47.6">1</text>
<text x="277.9" y="44.2">2</text>
<text x="25.7" y="48.1">3</text>
<text x="45.8" y="50.1">1</text>
<text x="54.4" y="50.1">2</text>
<text x="231.4" y="50.1">2</text>
<text x="240.1" y="50.1">1</text>
<text x="262" y="48.1">3</text>
<text x="25.7" y="58.4">2</text>
<text x="32.4" y="56.8">1</text>
<text x="35.8" y="58.9">2</text>
<text x="38.2" y="56.8">2</text>
<text x="45.1" y="56.8">1</text>
<text x="64.3" y="54.3">8</text>
<text x="79.7" y="54.3">1</text>
<text x="90.5" y="54.3">1</text>
<text x="99.1" y="54.3">2</text>
<text x="186.7" y="54.3">2</text>
<text x="195.3" y="54.3">1</text>
<text x="206.1" y="54.3">1</text>
<text x="221.5" y="54.3">8</text>
<text x="240.7" y="56.8">1</text>
<text x="247.6" y="56.8">2</text>
<text x="251.9" y="58.9">2</text>
<text x="253.4" y="56.8">1</text>
<text x="262" y="58.4">2</text>
<text x="9.7" y="62.7">2</text>
<text x="64.3" y="64.4">6</text>
<text x="64.3" y="61.1">7</text>
<text x="79.7" y="64.4">3</text>
<text x="79.7" y="61.1">2</text>
<text x="88.8" y="64.4">1</text>
<text x="97.4" y="64.4">2</text>
<text x="188.4" y="64.4">2</text>
<text x="197" y="64.4">1</text>
<text x="206.1" y="64.4">3</text>
<text x="206.1" y="61.1">2</text>
<text x="221.5" y="64.4">6</text>
<text x="221.5" y="61.1">7</text>
<text x="277.9" y="62.7">2</text>
<text x="9.7" y="66.1">1</text>
<text x="35.8" y="67.8">1</text>
<text x="64.3" y="71.2">5</text>
<text x="79.7" y="71.2">4</text>
<text x="206.1" y="71.2">4</text>
<text x="221.5" y="71.2">5</text>
<text x="251.9" y="67.8">1</text>
<text x="277.9" y="66.1">1</text>
<text x="39" y="74.5">1</text>
<text x="47.6" y="74.5">2</text>
<text x="96.4" y="75.4">1</text>
<text x="105" y="75.4">2</text>
<text x="234.8" y="73.7">2</text>
<text x="243.4" y="73.7">1</text>
<text x="9.7" y="81.3">2</text>
<text x="96.4" y="83.8">1</text>
<text x="105" y="83.8">2</text>
<text x="277.9" y="81.3">2</text>
<text x="9.7" y="84.7">1</text>
<text x="22.1" y="84.7">1</text>
<text x="30.8" y="84.7">2</text>
<text x="64.3" y="84.7">1</text>
<text x="79.7" y="84.7">8</text>
<text x="116.6" y="88.9">1</text>
<text x="148.9" y="88.9">28</text>
<text x="180.8" y="84.7">2</text>
<text x="189.4" y="84.7">1</text>
<text x="206.1" y="84.7">8</text>
<text x="221.5" y="84.7">1</text>
<text x="255.1" y="84.7">2</text>
<text x="263.7" y="84.7">1</text>
<text x="277.9" y="84.7">1</text>
<text x="44.1" y="94.8">1</text>
<text x="52.7" y="94.8">2</text>
<text x="64.3" y="94.8">3</text>
<text x="64.3" y="91.4">2</text>
<text x="79.7" y="94.8">6</text>
<text x="79.7" y="91.4">7</text>
<text x="116.6" y="95.7">3</text>
<text x="116.6" y="92.3">2</text>
<text x="148.9" y="92.3">27</text>
<text x="148.9" y="95.7">26</text>
<text x="180.8" y="94.8">2</text>
<text x="189.4" y="94.8">1</text>
<text x="206.1" y="94.8">6</text>
<text x="206.1" y="91.4">7</text>
<text x="221.5" y="94.8">3</text>
<text x="221.5" y="91.4">2</text>
<text x="255.1" y="94.8">2</text>
<text x="263.7" y="94.8">1</text>
<text x="9.7" y="99.9">2</text>
<text x="64.3" y="101.6">4</text>
<text x="79.7" y="101.6">5</text>
<text x="91.3" y="100.7">1</text>
<text x="99.9" y="100.7">2</text>
<text x="116.6" y="99">4</text>
<text x="148.9" y="99">25</text>
<text x="206.1" y="101.6">5</text>
<text x="221.5" y="101.6">4</text>
<text x="277.9" y="99.9">2</text>
<text x="9.7" y="103.2">1</text>
<text x="116.6" y="105.8">6</text>
<text x="116.6" y="102.4">5</text>
<text x="148.9" y="105.8">23</text>
<text x="148.9" y="102.4">24</text>
<text x="277.9" y="103.2">1</text>
<text x="91.3" y="108.3">1</text>
<text x="99.9" y="108.3">2</text>
<text x="116.6" y="112.5">8</text>
<text x="116.6" y="109.1">7</text>
<text x="148.9" y="112.5">21</text>
<text x="148.9" y="109.1">22</text>
<text x="26.5" y="114.6">2</text>
<text x="40.7" y="119.3">1</text>
<text x="49.3" y="119.3">2</text>
<text x="64.3" y="119.3">8</text>
<text x="79.7" y="119.3">1</text>
<text x="115.6" y="119.3">10</text>
<text x="116.6" y="115.9">9</text>
<text x="148.9" y="119.3">19</text>
<text x="148.9" y="115.9">20</text>
<text x="159" y="119.3">1</text>
<text x="162.4" y="119.3">2</text>
<text x="165.8" y="119.3">3</text>
<text x="189.2" y="119.3">2</text>
<text x="197.9" y="119.3">1</text>
<text x="206.1" y="119.3">1</text>
<text x="221.5" y="119.3">8</text>
<text x="236.5" y="119.3">2</text>
<text x="245.1" y="119.3">1</text>
<text x="261.2" y="114.6">2</text>
<text x="9.7" y="125.2">1</text>
<text x="9.7" y="121.8">2</text>
<text x="26.5" y="121.8">1</text>
<text x="26.5" y="125.7">3</text>
<text x="115.6" y="122.6">11</text>
<text x="150.9" y="122.6">18</text>
<text x="261.2" y="121.8">1</text>
<text x="261.2" y="125.7">3</text>
<text x="277.9" y="125.2">1</text>
<text x="277.9" y="121.8">2</text>
<text x="64.3" y="129.4">6</text>
<text x="64.3" y="126">7</text>
<text x="79.7" y="129.4">3</text>
<text x="79.7" y="126">2</text>
<text x="100.2" y="126">1</text>
<text x="104.6" y="126">2</text>
<text x="115.6" y="129.4">13</text>
<text x="115.6" y="126">12</text>
<text x="148.9" y="129.4">16</text>
<text x="148.9" y="126">17</text>
<text x="170.7" y="129.4">2</text>
<text x="170.7" y="126">1</text>
<text x="189.2" y="129.4">2</text>
<text x="197.9" y="129.4">1</text>
<text x="206.1" y="129.4">3</text>
<text x="206.1" y="126">2</text>
<text x="221.5" y="129.4">6</text>
<text x="221.5" y="126">7</text>
<text x="26.5" y="136">2</text>
<text x="33.3" y="134.5">1</text>
<text x="36.7" y="136.5">2</text>
<text x="39" y="134.5">2</text>
<text x="45.9" y="134.5">1</text>
<text x="64.3" y="136.1">5</text>
<text x="79.7" y="136.1">4</text>
<text x="115.6" y="132.8">14</text>
<text x="148.9" y="132.8">15</text>
<text x="170.7" y="132.8">3</text>
<text x="206.1" y="136.1">4</text>
<text x="221.5" y="136.1">5</text>
<text x="239.9" y="134.5">1</text>
<text x="246.8" y="134.5">2</text>
<text x="251" y="136.5">2</text>
<text x="252.5" y="134.5">1</text>
<text x="261.2" y="136">2</text>
<text x="9.7" y="143.7">1</text>
<text x="9.7" y="140.4">2</text>
<text x="159" y="139.1">3</text>
<text x="162.4" y="139.1">2</text>
<text x="165.8" y="139.1">1</text>
<text x="277.9" y="143.7">1</text>
<text x="277.9" y="140.4">2</text>
<text x="36.7" y="145.4">1</text>
<text x="234.8" y="144.6">2</text>
<text x="243.4" y="144.6">1</text>
<text x="251" y="145.4">1</text>
<text x="39" y="151.3">1</text>
<text x="47.6" y="151.3">2</text>
<text x="64.3" y="151.3">1</text>
<text x="79.7" y="151.3">8</text>
<text x="96.4" y="151.3">1</text>
<text x="105" y="151.3">2</text>
<text x="180.8" y="151.3">2</text>
<text x="189.4" y="151.3">1</text>
<text x="206.1" y="151.3">8</text>
<text x="221.5" y="151.3">1</text>
<text x="9.7" y="158.9">2</text>
<text x="64.3" y="161.4">3</text>
<text x="64.3" y="158.1">2</text>
<text x="79.7" y="161.4">6</text>
<text x="79.7" y="158.1">7</text>
<text x="93.9" y="161.4">1</text>
<text x="102.5" y="161.4">2</text>
<text x="125.3" y="156.4">2</text>
<text x="125.3" y="161">1</text>
<text x="142.8" y="161.4">2</text>
<text x="151.4" y="161.4">1</text>
<text x="183.3" y="161.4">2</text>
<text x="192" y="161.4">1</text>
<text x="206.1" y="161.4">6</text>
<text x="206.1" y="158.1">7</text>
<text x="221.5" y="161.4">3</text>
<text x="221.5" y="158.1">2</text>
<text x="277.9" y="158.9">2</text>
<text x="9.7" y="162.3">1</text>
<text x="41.5" y="162.3">1</text>
<text x="50.2" y="162.3">2</text>
<text x="244.9" y="162.3">2</text>
<text x="253.6" y="162.3">1</text>
<text x="277.9" y="162.3">1</text>
<text x="64.3" y="168.2">4</text>
<text x="79.7" y="168.2">5</text>
<text x="129.5" y="172">5</text>
<text x="132.9" y="172">4</text>
<text x="136.2" y="172">3</text>
<text x="139.6" y="172">2</text>
<text x="143" y="172">1</text>
<text x="206.1" y="168.2">5</text>
<text x="221.5" y="168.2">4</text>
<text x="9.7" y="177.5">2</text>
<text x="277.9" y="177.5">2</text>
<text x="9.7" y="180.8">1</text>
<text x="40.7" y="180.8">1</text>
<text x="49.3" y="180.8">2</text>
<text x="244.1" y="180.8">2</text>
<text x="252.7" y="180.8">1</text>
<text x="277.9" y="180.8">1</text>
</g>
</svg>
